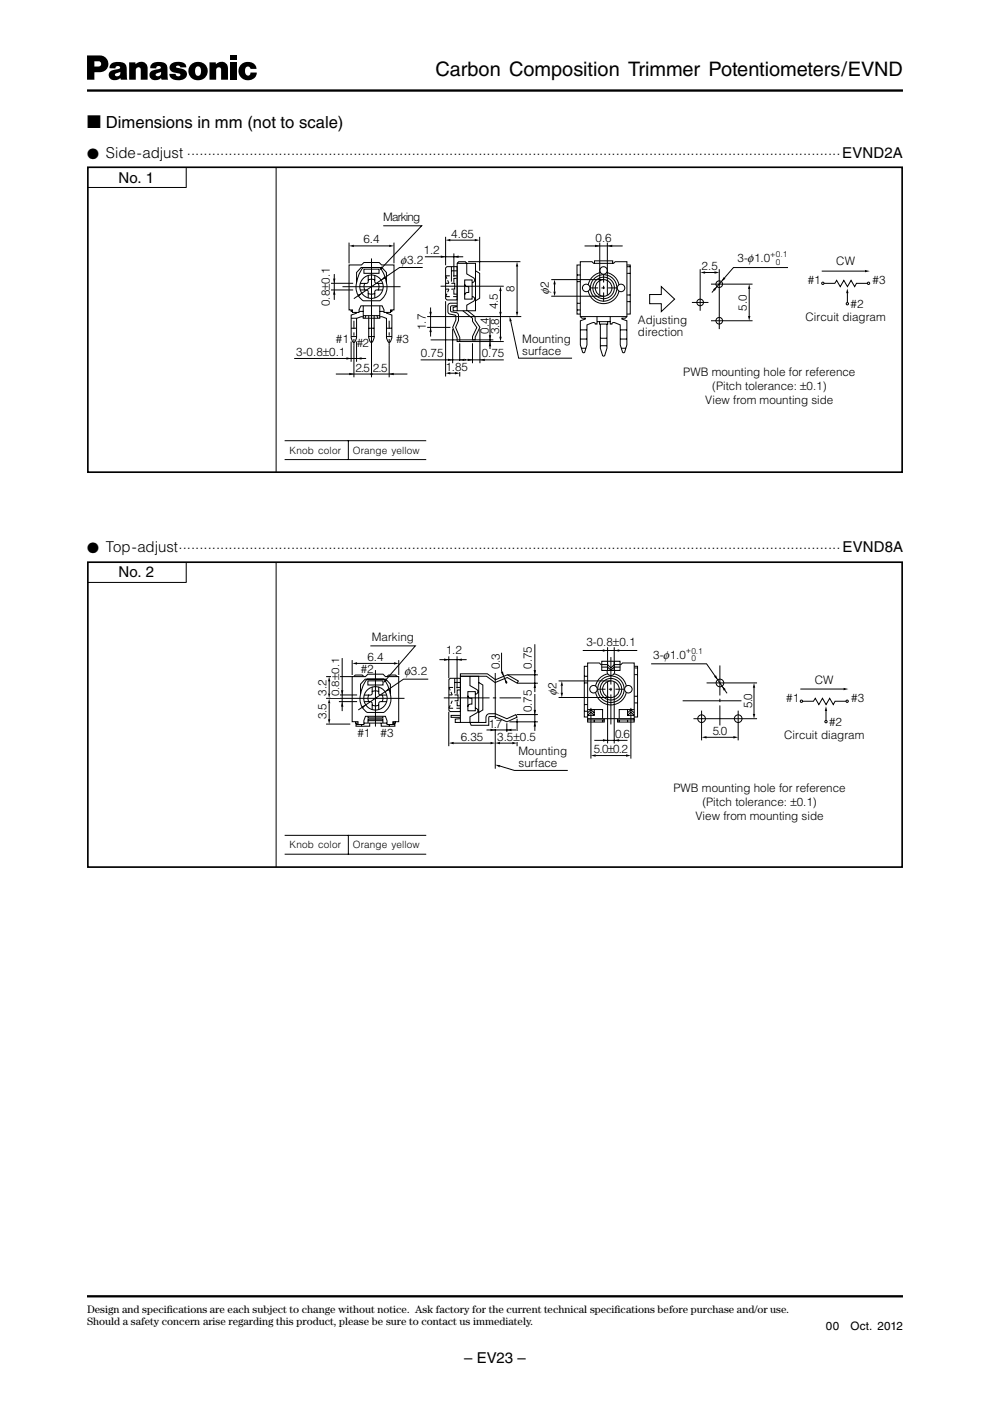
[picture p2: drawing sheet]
<svg xmlns="http://www.w3.org/2000/svg" width="210mm" height="297mm" viewBox="0 0 210 297" stroke-linecap="round" stroke-linejoin="round" font-family="sans-serif">
<path d="M18.5 19.2h173M18.5 274.8h173" fill="none" stroke="#000" stroke-width=".49"/>
<path d="M18.5 11.8h2.5a1.79 1.79 0 0 1 2 1.8 1.79 1.79 0 0 1-2 1.7h-1v-1.2h.6a.59 .59 0 0 0 .8-.4 .59 .59 0 0 0-.5-.7h-.9v3.9h-1.5zM23.5 13.6a2.6 2.6 0 0 1 3.2 .2l.3 3.1h-1.3l-.3-1 .1-.7-.2 .1a.82 .82 0 0 0-.9 .7 .64 .64 0 0 0 1-.1l.1 .6a1.3 1.3 0 0 1-1.7 .4 1.3 1.3 0 0 1-.6-1.6l.6-.4 1.2-.3a.36 .36 0 0 0 .5-.4 .36 .36 0 0 0-.6-.2l-.3 .1-.1 .4h-1.3l.1-.5zM27.4 13.2h1.3v.4a1.43 1.43 0 0 1 1.6-.5 1.43 1.43 0 0 1 1 1.4v2.4h-1.5v-2.1a.53 .53 0 0 0-.5-.6 .53 .53 0 0 0-.5 .7v2h-1.4zM32.1 13.6a2.6 2.6 0 0 1 3.2 .2l.4 3.1h-1.4l-.3-1 .1-.7-.1 .1a.82 .82 0 0 0-1 .7 .64 .64 0 0 0 1-.1l.1 .6a1.3 1.3 0 0 1-1.6 .4 1.3 1.3 0 0 1-.7-1.6l.6-.4 1.3-.3a.36 .36 0 0 0 .4-.4 .36 .36 0 0 0-.6-.2l-.3 .1-.1 .4h-1.2v-.5zM36.2 13.6a2.5 2.5 0 0 1 3.2 .1l.1 .6h-1.3a.4 .4 0 0 0-.4-.5 .4 .4 0 0 0-.4 .5l.9 .2a1.24 1.24 0 0 1 1.3 1.2 1.24 1.24 0 0 1-1.3 1.3 1.89 1.89 0 0 1-2.4-1.1v-.2h1.3a.47 .47 0 0 0 .5 .5 .47 .47 0 0 0 .5-.5l-.4-.2a1.59 1.59 0 0 1-1.9-1.2zM40.5 13.7a2.02 2.02 0 0 1 2.9 0 2.02 2.02 0 0 1-.1 2.9l-.8-.8a1.18 1.18 0 0 0-.5-1.7 1.18 1.18 0 0 0-.2 1.9l.2 .1 .5-.3 .8 .8a2.03 2.03 0 0 1-2.8-.2 2.03 2.03 0 0 1 0-2.7zM44.4 13.2h1.3l.1 .4a1.43 1.43 0 0 1 1.6-.5 1.43 1.43 0 0 1 .9 1.4v2.4h-1.4v-2.1a.53 .53 0 0 0-.6-.6 .53 .53 0 0 0-.5 .7v2h-1.4zM48.8 11.8h1.4v.9h-1.4zM48.8 13.2h1.4v3.7h-1.4zM51 13.8a1.88 1.88 0 0 1 2-.7 1.88 1.88 0 0 1 1.4 1.5h-1.3a.63 .63 0 0 0-.8-.5 .63 .63 0 0 0-.4 .9 .7 .7 0 0 0 .2 .8 .7 .7 0 0 0 .8 .1l.2-.5h1.3a1.95 1.95 0 0 1-1.7 1.6 1.95 1.95 0 0 1-2-1.2l-.1-1z" fill="#000"/>
<path d="M18.6 35.5h172.7v64.6h-172.7zM18.6 119.2h172.7v64.6h-172.7z" fill="none" stroke="#000" stroke-width=".35"/>
<g fill="none" stroke="#000" stroke-width=".21">
<path d="M58.5 35.6v64.5M70.9 58.1v5.5M74 51.4v4.4M74.8 52.1h8M75.6 59.8v-2l1-1.1h4.4l.9 1.1v2M77 56.7h3.5a6.5 6.5 0 0 1 1.3 5.4l-.5 1-.8 .7h-3.5a3.8 3.8 0 0 1-1.2-4.8l.5-1.3zM77.2 57.1h3.2v.8h-3.2zM78.1 58.4l-.1 1.5-.3 .2h-1.3M78.8 54.8v25.2M79.5 59.4l-.7-.2-.7 .2M79.5 58.4v1.5l.3 .2h1.3M81.3 47.9h8.1l-8.3 8.7"/>
<path d="M83.5 51.4v4.4M89.6 56.7h-4.9l-9.7 6.6M90.1 54.4h8.1M94.5 50.2v6M95.3 50.9h5.6M95.7 56.5v3.2M95.7 57.4h1.2M96.2 53.7v5M96.9 55.8h3.9v10.1h-3.9v-10.1l.3-.3h1.5l.3 .3v2.3l1.5 .9a.55 .55 0 0 1 .1 .6 .55 .55 0 0 1-.5 .3M98.5 59.4h1.6v4h-1.6zM99.3 55.5h11M100.8 57.4l.9 .5v5.3l-.9 .6"/>
<path d="M101.7 50.2v7.2M109.6 56.3v10.1M123.9 52.1h8.1M148.5 57.1v8.8M149.2 57.8h2.5M152.5 57.1v12.7M174.2 57.5h9.2M62.4 76h15.2M70.2 60.1h4.7M70.2 61.5h4.7M71.2 79.3h15.2M72.6 60.8h12.3"/>
<path d="M74.4 71.4h1.2M74.4 69.6h1.2M74.4 67.5h1.2M74.4 72.4v4.3M75 73.3v6.7M75.6 72.4v4.3M76.1 66h.9M76.4 61.5h1.5l.2 .4v1.3M77 66.9h3.5M77 64.8v2.7h3.5v-2.7M77.3 60.1l-.1 .7 .1 .7M78.1 62.2l.7 .2 .7-.2"/>
<path d="M80.2 60.1l.2 .7-.2 .7M80.5 66h.9M81.1 61.5h-1.3l-.3 .2v1.5M82.5 73.3v6.7M89.2 76.3h17.6M90.6 67.1h19.9M90.6 69.4h4.9M91.3 65.2v6.2M91.3 72.1h13.3M93.4 60.7h13.4M94.5 63.9v15.9M95 79.1h1.9"/>
<path d="M96 69.8v7.2M97.5 72.4h9.3M97.5 72.8v7M98.5 60.2a.64 .64 0 0 0 .9 .6v1.2a.64 .64 0 0 0-.9 .6M100.1 62.9a.55 .55 0 0 1 .5 .4 .55 .55 0 0 1-.2 .6l-1.4 .8v1.2M100.2 72.8v4.2M101.8 69.8v7.2M103.9 67.4v6.6M106.1 61.5v10.1M117.6 60v1.9M179.7 61.9v2.4M58.5 119.2v64.7"/>
<circle cx="78.8" cy="60.8" r="2.48"/>
</g>
<path d="M75 68v5.3M82.5 68v5.3" fill="none" stroke="#000" stroke-width=".21" stroke-dasharray="1.8 .7 .7 .7" stroke-linecap="butt"/>
<path d="M96.9 62.4h-.7v-3.4h.7" fill="none" stroke="#000" stroke-width=".21" stroke-dasharray="1.6 1.6" stroke-linecap="butt"/>
<path d="M94.5 58.5h2.4M94.5 62.9h2.4" fill="none" stroke="#000" stroke-width=".21" stroke-dasharray=".9 .7" stroke-linecap="butt"/>
<path d="M97.3 76.6h.4v2.2h-.4z" fill="#fff"/>
<g fill="none" stroke="#000" stroke-width=".21">
<path d="M123 55.5h2.5l.4 .3h4.2l.3-.3h2.5v11.6h-9.9zM126 55.8v-.5h3.9v.5M108.3 68l1.7 7.9h11.3"/>
<circle cx="128" cy="61" r="2.81"/>
<circle cx="128" cy="61" r="1.76"/>
<circle cx="128" cy="61" r="2.28"/>
<circle cx="128" cy="61" r="3.3"/>
</g>
<g fill="#fff" stroke="#000" stroke-width=".21">
<circle cx="124.3" cy="61" r=".8"/>
<circle cx="128" cy="57.3" r=".8"/>
<circle cx="131.7" cy="61" r=".8"/>
</g>
<g fill="none" stroke="#000" stroke-width=".21">
<path d="M116.9 59.3h11.1M122.3 58.3h.7M122.3 59.7h.7M123.1 56.2h-.8v10.4h.7M127.2 51.4v11.2M128.8 51.4v11.2M132.9 56.2h.7v10.4h-.7M132.9 56.5h.7M132.9 58h.7M167.1 56.7h-11.6l-4.6 5.3M116.9 62.8h11.1M122.3 64.3h.7"/>
<path d="M122.3 65.7h.7M123 67.1l.4 .4h.7v.1l-1.1 .4v5.1l.5 1.6 .2 .1 .3-.1 .5-1.6v-4.2l1.3-.5 .4 .1v.2h.4v-1.6M123 71.9h1.5M123 69.9h1.5M123.3 73.8h.9M126.6 68.2h2.8M127.1 68.2v.5h1.8v-.5M127.3 71.7h1.4M127.3 73.3h1.4M128.7 68.7v5.1l-.5 1.6-.2 .1-.2-.1-.5-1.6v-5.1M129.4 67.1v1.6h.3l.1-.2 .4-.1 1.3 .5v4.2l.5 1.6 .2 .1 .2-.1 .5-1.6v-5.1l-1.1-.4v-.1h.8l.3-.4M131.5 71.9h1.4"/>
<path d="M131.5 69.9h1.4M131.7 73.8h1M132.9 62.5h.7M132.9 64h.7M137.7 62.4h2.5v-1.6l2.8 2.6-2.8 2.7v-1.7h-2.5zM146.7 64.1h3.5M150.7 60.2h8.9M150.7 68h8.9M158.8 61v6.3M174.6 60.1h2.4l.4-.7 .8 1.4 .7-1.4 .8 1.4 .7-1.4 .8 1.4 .4-.7h2.4"/>
<circle cx="148.5" cy="64.1" r=".7"/>
<circle cx="152.5" cy="60.2" r=".7"/>
<circle cx="152.5" cy="68" r=".7"/>
</g>
<path d="M128 63.9v-5.8M130.9 61h-5.8" fill="none" stroke="#000" stroke-width=".21" stroke-dasharray="1.9 .7 .7 .7" stroke-linecap="butt"/>
<g fill="#fff" stroke="#000" stroke-width=".21">
<circle cx="174.5" cy="60.1" r=".25"/>
<circle cx="184.1" cy="60.1" r=".25"/>
<circle cx="179.7" cy="64.4" r=".25"/>
</g>
<g fill="none" stroke="#000" stroke-width=".21">
<path d="M74 56.2h2.6l.6-.5h3.2l.5 .5h2.6v9.5h-.7v.5h-1.4v-.5l-.4-.9h-4.5l-.4 .9v.5h-1.4v-.5h-.7zM94.5 56.8l.3-.3h2.1v7.1h-2.1l-.3-.3zM74.5 65.7v.3h.2M75.6 66.2v.2l-1.1 .4v4.8l.4 .9 .4-.1 .3-.8v-4.1l.9-.3h.5M77.6 66.9l-.2 .6M78.2 71.4h1.2M78.2 69.6h1.1M78.2 66.9v4.7l.3 .8 .2 .2 .3-.2 .3-.8v-4.7M79.9 66.9l.2 .6M81.9 71.4h1.2M81.9 69.6h1.2M81.9 66.2v.2l1.2 .4v4.8l-.4 .9-.4-.1-.4-.8v-4.1l-.9-.3h-.5"/>
<path d="M83.1 65.7v.3h-.3M95.7 60.1h.7v1.2h-.7M96.9 65l-.8 .2v.7h.8M96.9 64.3l-1.7 .1-.2 .4v1.3l.2 .4 1.4 .4 .1 .9-.7 1.6 .9 2.3v.7h.6v-.9l-.9-2.1 .6-1.4-.1-1.5-.2-.2-1.2-.2-.2-.3 .2-.9 1.2-.1M98.1 65.9l2 1.5 .1 .7 .9 1.3-.9 1.9v.8h.6v-.6l.9-2.1-1-1.5-.1-.8-1.4-1.2M72.6 139.5v11.3M74.7 140v3.1M78.5 136.9h9.6l-6.3 7.2M84.5 140v3.1M69.1 148.1h16.7M69.1 153.5h5.2M69.1 143.5h5.6"/>
<path d="M69.8 144.4v2.6M69.8 149.1v3.6M71.9 147.3h3.8M71.9 148.8h3.8M75.4 153v.3h.5M75.5 140.7h8.3M76.4 147.1v-2l1-1.1h4.4l1 1.1v2M77.2 148.8h1.5l.2 .3v1.3M77.8 144h3.6a6.5 6.5 0 0 1 1.3 5.4l-.6 1-.7 .7h-3.6a3.8 3.8 0 0 1-1.1-4.8l.5-1.3zM78 144.3h3.2v.9h-3.2zM78 152.8h3.2M78 151.9v.3h3.2v-.3"/>
<path d="M78 153.3v-.8h3.2v.8M78.2 147.4l-.2 .7 .2 .7M78.4 153.3v.7h-2.9v-.6M78.9 149.5l.7 .2 .7-.2M78.9 145.7v1.3l-.2 .3-1.5 .1M79.6 142.1v11.9M80.3 146.6l-.7-.1-.7 .1M80.3 145.7l.1 1.5 .3 .2h1.3M81 147.4l.2 .7-.2 .7M82 148.8h-1.3l-.3 .1-.1 1.5M90.8 144h-5.2l-9.6 6.5M95.8 157.6h8.4"/>
<path d="M105.7 157.6h3.2M126.2 160.2h6.8"/>
<circle cx="79.6" cy="148.1" r="2.48"/>
</g>
<path d="M94.5 61.3h.7M95.2 60.1h-.7" fill="none" stroke="#000" stroke-width=".21" stroke-dasharray="1.1 .7" stroke-linecap="butt"/>
<path d="M95.2 60.1l-.7-1.6M95.2 61.3l-.7 1.6" fill="none" stroke="#000" stroke-width=".21" stroke-dasharray=".7 .4" stroke-linecap="butt"/>
<g fill="#000">
<path d="M74 52.1l1-.2v.5zM80.9 56.5l.4 .3-.9 .6zM81.5 58.6l.3 .4-1 .4zM82.5 51.9l1 .2-1 .3zM93.5 54.2l1 .2-1 .3zM94.5 50.9l1-.2v.5zM96.2 54.4l1-.2v.5zM100.7 50.7l1 .2-1 .3zM109.6 55.5l.3 1h-.5zM117.6 59.3l.2 1h-.5zM126.2 51.9l1 .2-1 .3zM128.8 52.1l1-.2v.5z"/>
<path d="M148.5 57.8l1-.3v.5zM151.5 57.5l1 .3-1 .2zM153.4 58.8l.4 .3-.8 .6zM183.4 57.2l1 .3-1 .2zM70.9 61.5l.2 1h-.5zM70.6 59.1h.5l-.2 1zM73.5 75.8l1 .2-1 .3zM74 79l1 .3-1 .2zM75.7 76l1-.2v.5zM75.8 62.5l.9-.3-.7 .7zM82.5 79.3l1-.3v.5zM91.3 69.4l.2 1h-.5z"/>
<path d="M91 66.1h.5l-.2 1zM94.5 79.1l1-.2v.5zM95 76.1l1 .2-1 .3zM96.5 78.9l1 .2-1 .3zM97.5 76.3l1-.2v.5zM99.2 76.1l1 .2-1 .3zM101.8 76.3l1-.2v.5zM103.6 71.1h.5l-.2 1zM103.9 72.4l.2 1h-.5zM106.1 60.7l.3 1h-.5zM105.9 66.1h.5l-.3 1zM105.9 71.4h.5l-.3 1z"/>
<path d="M108.1 67.1l.4 1h-.5zM109.4 66.1h.5l-.3 1zM117.3 61.8h.5l-.2 1zM151.2 61.3l.8-.6-.4 1zM158.6 67h.5l-.3 1zM158.8 60.2l.3 1h-.5zM179.7 61.2l.2 1h-.5z"/>
<circle cx="78.8" cy="79.3" r=".25"/>
</g>
<path d="M70.3 143.3h1.8v4.6h-1.8z" fill="#fff"/>
<g fill="none" stroke="#000" stroke-width=".21">
<path d="M93.2 139.9h5.7M95.2 139.2v4.6M96.9 139.2v6.8M106.3 138.4v3.9l1.1 2.6M113.4 136.6v10.1M123.6 137.9h11.5M75 143.4l.3-.3h1.5l.3 .3M95.2 150.9v7.3M97.6 152.4l-1.1 .1v.7h1.1M97.6 142.9h5.7l1.7 1.2 2.6-1 2.3 1.3-.3 .4-2.1-1.2-2.5 1.1-1.9-1.3h-5.5zM97.6 143.4h3.9v9.8h-3.9zM97.6 151.7h-2v.4h2"/>
<path d="M99.2 146.6h1.6v4.1h-1.6zM99.2 147.5a.64 .64 0 0 0 .9 .6v1.2a.64 .64 0 0 0-.9 .5M99.6 153.2h3.4v-1.1a.79 .79 0 0 1 .8-.8h1.2l2.5 1.1 1.9-.9 .2 .6-2.1 .9-2.6-1.1h-1.2l-.1 1.9h-3.7zM99.6 143.4v2l1.6 .9a.55 .55 0 0 1 .1 .6 .55 .55 0 0 1-.5 .3M100.8 150.2a.55 .55 0 0 1 .5 .3 .55 .55 0 0 1-.2 .7l-1.5 .8v1.2M101.5 144.7l.9 .5v5.3l-.9 .6M103.2 154.8h6.2M105 142.7v20.3M107.5 153.4v1.8M107.6 143.1h6.4M108 153h6M109.6 151.5h4.4"/>
<path d="M109.6 152.4v5.8M109.6 144.9h4.4M113.4 147.1v7.9M106 162.4l3.1 .9h11.3"/>
</g>
<path d="M94.1 148h16.4" fill="none" stroke="#000" stroke-width=".21" stroke-dasharray="9.7 .7 .7 .7" stroke-linecap="butt"/>
<g fill="#fff">
<path d="M109.5 155h.3v2.2h-.3z"/>
<path d="M104.8 152.5h.4v2h-.4z"/>
</g>
<g fill="none" stroke="#000" stroke-width=".21">
<path d="M119.1 145.3v1.6M124.6 140.6h2.5l.3 .3h4.2l.4-.3h2.5v11.8h-9.9z"/>
<circle cx="129.5" cy="146.1" r="2.81"/>
<circle cx="129.5" cy="146.1" r="1.76"/>
<circle cx="129.5" cy="146.1" r="2.28"/>
<circle cx="129.5" cy="146.1" r="3.3"/>
</g>
<g fill="#fff" stroke="#000" stroke-width=".21">
<path d="M128.8 142.1h1.5a.79 .79 0 0 1-.8 1.1 .79 .79 0 0 1-.7-1.1z"/>
<circle cx="125.8" cy="146.1" r=".8"/>
<circle cx="133.2" cy="146.1" r=".8"/>
</g>
<g fill="none" stroke="#000" stroke-width=".21">
<path d="M118.4 144.4h11.1M118.4 147.9h11.1M123.9 143.4h.7M123.9 144.8h.7M123.9 149.4h.7M123.9 150.8h.7M124.6 150.4h3.2v2M124.6 151.1l.7-.6 .7 .6M124.6 141.3h-.7v10.7h.7M126 150.4v1.3h-1.4l.7-.7 .7 .7M133 150.4v1.3h1.5l-.7-.7-.7 .7M133.1 151.1l.7-.6 .7 .6"/>
<path d="M134.5 141.3h.7v10.7h-.7M134.5 150.4h-3.2v2M134.5 147.6h.7M134.5 149h.7M134.5 141.6h.7M134.5 143h.7"/>
</g>
<path d="M132.4 146.1h-5.8" fill="none" stroke="#000" stroke-width=".21" stroke-dasharray="1.9 .7 .7 .7" stroke-linecap="butt"/>
<path d="M127.6 140.2h3.9v1.9h-3.9z" fill="#fff" stroke="#000" stroke-width=".21"/>
<g fill="none" stroke="#000" stroke-width=".21">
<path d="M128.8 137.2v4.9M130.2 137.2v4.9M124.6 152.6h3.5M124.6 152.4v.7h3.5v-.7M125.3 150.1v10.7M126 152.6v.5M126 157h7M127.6 140.9h1.2l.7 .7 .7-.7h1.3M127.6 141.4h1.2l.7 .7 .7-.7h1.3M127.8 152.6v.5M128.8 144.5v13.1M130.2 144.5v13.1"/>
<path d="M130.9 152.4v.7h3.6v-.7M130.9 152.6h3.6M131.3 152.6v.5M133.1 152.6v.5M133.8 150.1v10.7M138.1 140.7h11.7l4.3 6.3M144.7 148.6h12.5M147 152.4h13.5M148.8 150.7v6.3M149.7 156.3h6M149.8 144.8h10.7M156.5 150.7v6.3"/>
<path d="M159.9 145.6v6M169.7 146.1h9.4M170.1 148.7h2.4l.4-.6 .7 1.3 .8-1.3 .7 1.3 .8-1.3 .8 1.3 .4-.7h2.4M175.1 150.5v2.4"/>
<circle cx="148.8" cy="152.4" r=".81"/>
<circle cx="152.6" cy="144.8" r=".81"/>
<circle cx="156.5" cy="152.4" r=".81"/>
</g>
<path d="M129.5 153.6v-14.3M152.6 141.1v12.7" fill="none" stroke="#000" stroke-width=".21" stroke-dasharray="6.3 .7 .7 .7" stroke-linecap="butt"/>
<g fill="#fff" stroke="#000" stroke-width=".21">
<circle cx="169.9" cy="148.7" r=".25"/>
<circle cx="179.6" cy="148.7" r=".25"/>
<circle cx="175.1" cy="153" r=".25"/>
</g>
<g fill="none" stroke="#000" stroke-width=".21">
<path d="M18.5 39.7h21.1M39.5 35.4v4.3M60.4 93.4h30M60.4 97.4h30M73.9 93.4v4.1M39.5 119.2v4.2M18.5 123.5h21.1M74.7 143.5h2.8l.5-.6h3.2l.5 .6h2.8v9.5h-1.2v.6h-1.2v-.8l-.4-.9h-4.2l-.4 .9v.8h-1.2v-.6h-1.2zM75.5 153.6h.4M76.7 153.6v.4M77.2 153.3h4.9M80.8 153.3v.7h2.9v-.6"/>
<path d="M82.1 143.4l.3-.3h1.5l.3 .3M82.5 153.6v.4M83.3 153.6h.4M83.8 153v.3h-.5M95.5 143.8h2.1v7.1h-2.1l-.3-.3v-6.5zM96.4 147.3h.7v1.3h-.7M96.4 143.8v3.2M96.4 144.7h1.2M128.8 140.2v1.9M130.2 140.2v1.9M60.4 177.1h30M73.9 177v4.2"/>
<path d="M60.4 181.1h30"/>
</g>
<path d="M97.6 149.6h-.7v-3.3h.7" fill="none" stroke="#000" stroke-width=".21" stroke-dasharray="1.6 1.6" stroke-linecap="butt"/>
<path d="M95.2 150.2h2.4M95.2 145.8h2.4" fill="none" stroke="#000" stroke-width=".21" stroke-dasharray=".9 .7" stroke-linecap="butt"/>
<path d="M95.9 147.3h-.7" fill="none" stroke="#000" stroke-width=".21" stroke-dasharray="1.1 .7" stroke-linecap="butt"/>
<path d="M95.9 147.3l-.7-1.5M95.9 148.6l-.7 1.6" fill="none" stroke="#000" stroke-width=".21" stroke-dasharray=".7 .4" stroke-linecap="butt"/>
<g fill="#000">
<path d="M94.2 139.6l1 .3-1 .2zM96.9 139.9l1-.3v.5zM127.8 137.7l1 .2-1 .3zM130.3 137.9l1-.2v.5zM69.8 148.1l.2 1h-.5zM69.8 143.5l.2 1h-.5zM69.5 147h.5l-.2 1zM69.5 152.5h.5l-.2 1zM72.6 148.8l.2 1h-.5zM72.3 146.3h.5l-.2 1zM74.7 140.7l1-.3v.5zM76.6 149.8l1-.3-.7 .7z"/>
<path d="M81.7 143.9l.4 .4-.9 .5zM82.3 145.9l.3 .4-1 .4zM83.5 140.4l1 .3-1 .2zM95.2 157.5l1-.2v.5zM104 154.5l1 .3-1 .2zM105 157.5l1-.2v.5zM104 157.3l1 .2-1 .3zM106.2 142.6l.4-.2 .2 1zM107 143.9l.6 .8-.4 .2zM107.4 154.8l1-.3v.5zM108.6 157.3l1 .2-1 .3zM113.1 150.5h.5l-.2 1z"/>
<path d="M113.1 142.1h.5l-.2 1zM113.4 144.9l.2 1h-.5zM113.4 153l.2 1h-.5zM118.9 146.9h.5l-.3 1zM119.1 144.4l.3 1h-.5zM127.8 156.7l1 .3-1 .2zM130.3 157l1-.3v.5zM148.8 156.3l1-.2v.5zM151.4 143.5l.4-.3 .4 .9zM153.1 145.5l.8 .6-.4 .3zM155.5 156.1l1 .2-1 .3zM159.9 144.8l.2 1h-.5z"/>
<path d="M159.6 151.4h.5l-.2 1zM175.1 149.7l.3 1h-.5zM178.9 145.8l1 .3-1 .2zM105 162.1l1.1 .1-.2 .5zM125.3 160.2l1-.3v.5zM132.7 159.9l1 .3-1 .2z"/>
</g>
<text font-size="4.2" x="92.4" y="16.1">Carbon Composition Trimmer Potentiometers/EVND</text>
<text font-size="3.9" x="18.5" y="27.1">■ Dimensions in mm (not to scale)</text>
<g font-size="3.2">
<text x="18.4" y="33.6">● Side-adjust .............................................................................................................................................................EVND2A</text>
<text x="25.1" y="38.7">No. 1</text>
<text x="18.4" y="117.1">● Top-adjust...............................................................................................................................................................EVND8A</text>
<text x="25.1" y="122.4">No. 2</text>
<text x="98.4" y="289">– EV23 –</text>
</g>
<g font-size="2.5">
<text x="81.3" y="46.8">Marking</text>
<text x="77.1" y="51.6">6.4</text>
<text x="89.8" y="53.9">1.2</text>
<text x="95.7" y="50.4">4.65</text>
<text x="126.3" y="51.2">0.6</text>
<text x="85" y="55.9">φ3.2</text>
<text x="148.8" y="57.2">2.5</text>
<text x="156.4" y="55.6">3-φ1.0</text>
<text x="177.3" y="56.3">CW</text>
<text x="69.9" y="64.9" transform="rotate(-90 69.9 64.9)">0.8±0.1</text>
<text x="105.6" y="65.6" transform="rotate(-90 105.6 65.6)">4.5</text>
<text x="109.1" y="62" transform="rotate(-90 109.1 62)">8</text>
<text x="116.4" y="62.4" transform="rotate(-90 116.4 62.4)">φ2</text>
<text x="158.3" y="65.8" transform="rotate(-90 158.3 65.8)">5.0</text>
<text x="171.3" y="60.1">#1</text>
<text x="180.3" y="65.2">#2</text>
<text x="185" y="60.1">#3</text>
<text x="90.3" y="70" transform="rotate(-90 90.3 70)">1.7</text>
<text x="103.7" y="70.8" transform="rotate(-90 103.7 70.8)">0.4</text>
<text x="105.9" y="70.9" transform="rotate(-90 105.9 70.9)">3.8</text>
<text x="135.3" y="68.7">Adjusting</text>
<text x="135.3" y="71.2">direction</text>
<text x="170.8" y="68">Circuit diagram</text>
<text x="62.8" y="75.5">3-0.8±0.1</text>
<text x="71.2" y="72.7">#1</text>
<text x="75.7" y="73.6">#2</text>
<text x="84" y="72.7">#3</text>
<text x="89.2" y="75.8">0.75</text>
<text x="102.1" y="75.8">0.75</text>
<text x="110.7" y="72.7">Mounting</text>
<text x="110.7" y="75.2">surface</text>
<text x="75.4" y="78.8">2.5 2.5</text>
<text x="94.4" y="78.6">1.85</text>
<text x="144.9" y="79.6">PWB mounting hole for reference</text>
<text x="151" y="82.6">(Pitch tolerance: ±0.1)</text>
<text x="149.5" y="85.6">View from mounting side</text>
<text x="78.8" y="135.9">Marking</text>
<text x="124.3" y="137">3-0.8±0.1</text>
<text x="76.5" y="142.7">#2</text>
<text x="77.9" y="140.1">6.4</text>
<text x="85.8" y="143.2">φ3.2</text>
<text x="94.5" y="138.6">1.2</text>
<text x="106" y="141.9" transform="rotate(-90 106 141.9)">0.3</text>
<text x="112.7" y="141.8" transform="rotate(-90 112.7 141.8)">0.75</text>
<text x="138.5" y="139.6">3-φ1.0</text>
<text x="69.2" y="147.5" transform="rotate(-90 69.2 147.5)">3.2</text>
<text x="118" y="147.4" transform="rotate(-90 118 147.4)">φ2</text>
<text x="166.7" y="148.8">#1</text>
<text x="172.8" y="145">CW</text>
<text x="180.5" y="148.8">#3</text>
<text x="69.2" y="152.5" transform="rotate(-90 69.2 152.5)">3.5</text>
<text x="103.6" y="154.4">1.7</text>
<text x="112.7" y="151.1" transform="rotate(-90 112.7 151.1)">0.75</text>
<text x="151.1" y="155.9">5.0</text>
<text x="159.5" y="150.1" transform="rotate(-90 159.5 150.1)">5.0</text>
<text x="175.8" y="153.8">#2</text>
<text x="75.8" y="156.2">#1</text>
<text x="80.7" y="156.2">#3</text>
<text x="97.7" y="157.1">6.35</text>
<text x="105.4" y="157.1">3.5±</text>
<text x="110" y="160.1">Mounting</text>
<text x="110.2" y="157.1">0.5</text>
<text x="125.9" y="159.7">5.0±0.2</text>
<text x="130.5" y="156.5">0.6</text>
<text x="166.3" y="156.6">Circuit diagram</text>
<text x="110" y="162.6">surface</text>
<text x="142.8" y="167.9">PWB mounting hole for reference</text>
<text x="147.5" y="173.9">View from mounting side</text>
<text x="148.9" y="170.9">(Pitch tolerance: ±0.1)</text>
<text x="175.1" y="281.9">00</text>
<text x="180.3" y="281.9">Oct. 2012</text>
</g>
<g font-size="2.3">
<text x="18.5" y="280.9">Should a safety concern arise regarding this product, please be sure to contact us immediately.</text>
<text x="18.5" y="278.5">Design and specifcations are each subject to change without notice. Ask factory for the current technical specifcations before purchase and/or use.</text>
<text x="35.4" y="278.5">i</text>
<text x="130.3" y="278.5">i</text>
</g>
<g font-size="2.2">
<text x="71.9" y="142.9" transform="rotate(-90 71.9 142.9)">0.1</text>
<text x="71.9" y="147.7" transform="rotate(-90 71.9 147.7)">0.8±</text>
</g>
<g font-size="2.1">
<text x="61.4" y="96.2">Knob color</text>
<text x="74.8" y="96.2">Orange yellow</text>
<text x="61.4" y="179.9">Knob color</text>
<text x="74.8" y="179.9">Orange yellow</text>
</g>
<g font-size="1.8">
<text x="163.3" y="54.4">+0.1</text>
<text x="164.5" y="56.2">0</text>
<text x="145.4" y="138.4">+0.1</text>
<text x="146.6" y="140.2">0</text>
</g>
</svg>
